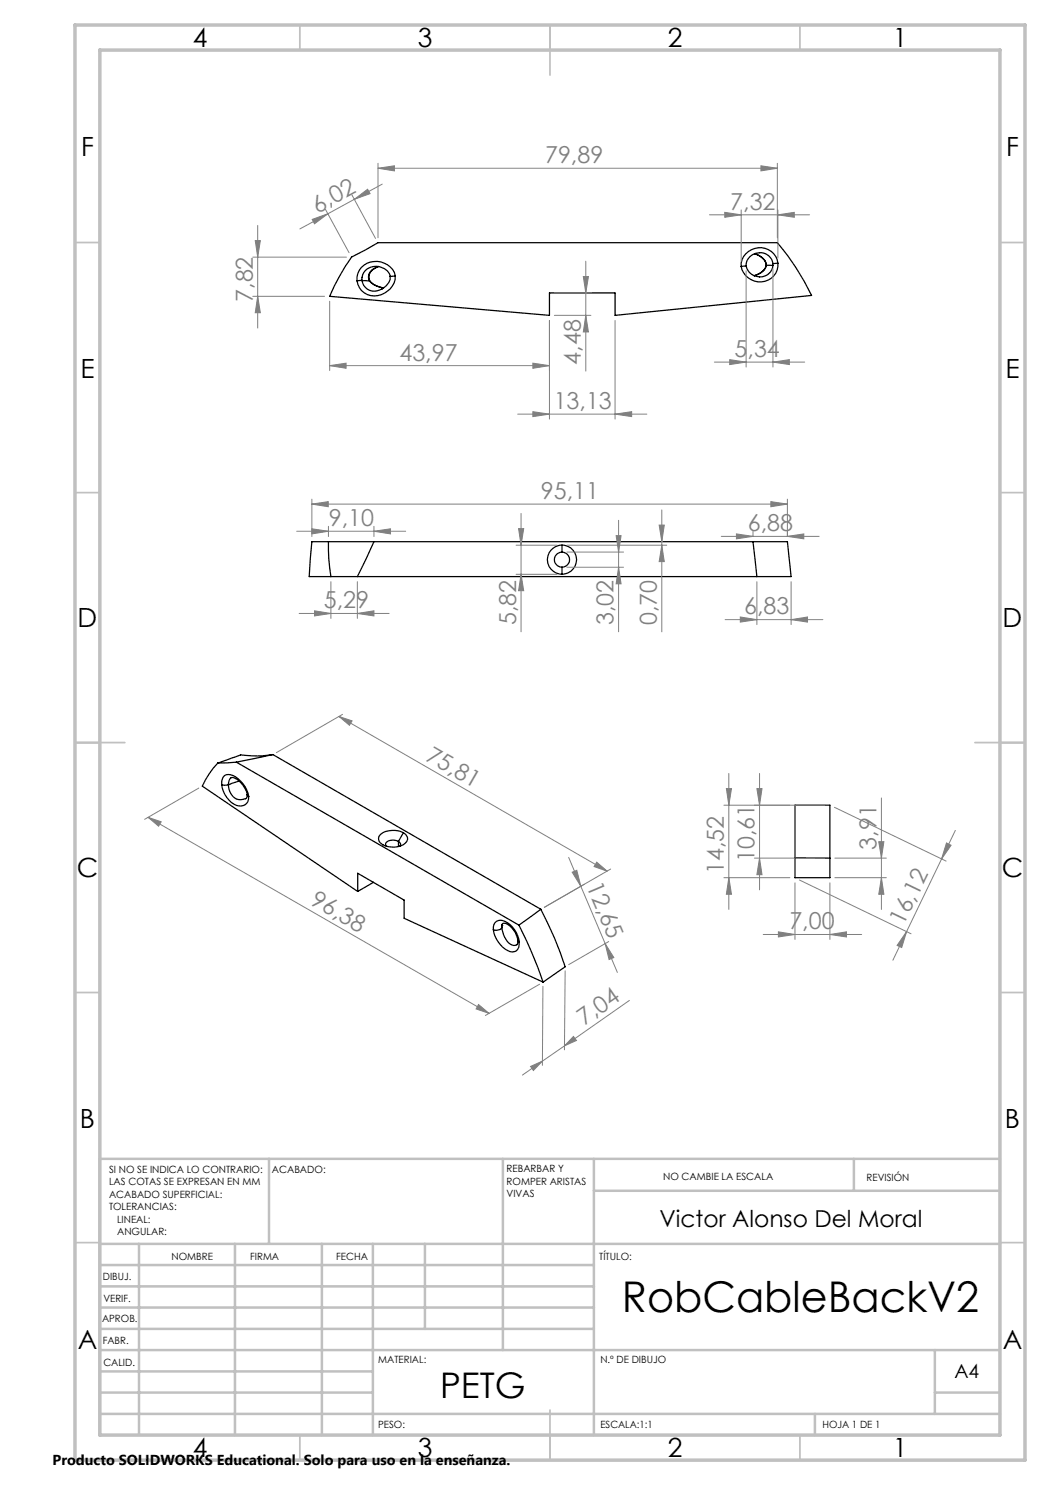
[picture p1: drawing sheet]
<svg xmlns="http://www.w3.org/2000/svg" width="210mm" height="297mm" viewBox="0 0 210 297" stroke-linecap="round" stroke-linejoin="round" font-family="sans-serif">
<g fill="none" stroke="#000" stroke-width=".25">
<path d="M70.3 51.4l5.3-2.9h79.9l2.1 2.6a51.7 51.7 0 0 1 4.7 8l-39.3 4v-4.5h-13.1v4.5l-44-3.8a42.7 42.7 0 0 1 4.4-7.9M72.4 56.1v.1M72.4 56.1l-1 .1M72.4 56.2a2.53 2.53 0 0 0 4.2 1.5l-.3 .1M72.4 56.2h1.5M73.7 55.8l.2 .4M73.8 55.7a2.32 2.32 0 0 1 1.9-2.4 2.25 2.25 0 0 0-2 2.5M73.8 55.7a3.3 3.3 0 0 0 2.9 1.9M73.8 55.7l-.1 .1M73.9 56.2a4.4 4.4 0 0 0 2.8 1.4M78 55.3a2.59 2.59 0 0 1-1.5 2.4M78 55.3a2.98 2.98 0 0 0-2.6-2 2.98 2.98 0 0 0-2.9 1.7l-.1 1.1"/>
<path d="M79.1 55.2a4 4 0 0 0-3.6-2.9 4 4 0 0 0-4 2.4l-.1 1.5M79.1 55.2a4.1 4.1 0 0 1-2.5 3.6 4.1 4.1 0 0 1-4.3-.7l-.4-.6-.5-1.3M79.1 55.2l-1.1 .1M149.2 53.2l-1 .1M150.9 50.8a2.85 2.85 0 0 1 2.4 2.3M151 50.8a2.63 2.63 0 0 1 2.2 2.4M153.2 53.2a3.3 3.3 0 0 1-2.4 1.9h.2a3.1 3.1 0 0 0 2.2-1.9M153.2 53.2h.1M153.3 53.1h1.3M153.3 53.1l-.1 .1M154.6 53.1a2.72 2.72 0 0 1-2.7 2.3 2.72 2.72 0 0 1-2.7-2.2M154.6 52.7a2.71 2.71 0 0 0-2.9-2.1 2.71 2.71 0 0 0-2.5 2.6"/>
<path d="M154.6 52.7v.4M155.6 52.6a3.7 3.7 0 0 0-4-3 3.7 3.7 0 0 0-3.4 3.7M155.6 52.6a3.7 3.7 0 0 1-3 3.8 3.7 3.7 0 0 1-4.2-2.4l-.2-.7M155.6 52.6l-1 .1M65.7 108.3l.1 3.4 .4 3.6M65.7 108.3h9.1M65.7 108.3h-3.3l-.6 7h4.4M66.2 115.3h5.3M71.5 115.3h79.9M74.8 108.3l-3.3 7M74.8 108.3h75.8M112.4 109a2.91 2.91 0 0 0-2.9 3 2.91 2.91 0 0 0 2.9 2.9"/>
<path d="M112.4 109a2.91 2.91 0 0 1 2.9 3 2.91 2.91 0 0 1-2.9 2.9M112.4 110.4a1.52 1.52 0 0 0-1.5 1.5 1.52 1.52 0 0 0 1.5 1.5M112.4 110.4a1.52 1.52 0 0 1 1.5 1.5 1.52 1.52 0 0 1-1.5 1.5M112.4 109v1.4M112.4 113.4v1.5M150.6 108.3l.8 7M150.6 108.3h6.9l.7 7h-6.8M44.3 156.9a1.52 1.52 0 0 1 .4-1.5 1.52 1.52 0 0 1 1.5-.4 5.7 5.7 0 0 1 3.5 4.3M44.3 156.9a5 5 0 0 0 3.5 4.3 1.64 1.64 0 0 0 1.9-1.9M45.7 156.9l.1-.8a.84 .84 0 0 1 .7-.6 .84 .84 0 0 1 .8 .3 4.1 4.1 0 0 1 2.1 3.7v.1a2.27 2.27 0 0 1-3.6-1.7l-.1-.9M45.7 156.9v.1M45.7 156.9l-.7 .2-.7-.2"/>
<path d="M47.3 152.4l-3.7 .2a16.6 16.6 0 0 0-3.1 4.6l31 21.1M47.3 152.4l56.5 32.6M47.8 156.2l-2.1 .8M49.5 158.9l.2 .4M54.6 150.9l-7.3 1.5M54.6 150.9l-3.2 .3-3.3-.2-4.6 1.6M54.6 150.9l53.6 31M71.5 178.3v-3.6l9.3 5.3v3.7l27.8 12.7M74.7 176.5l-3.2 1.8M76.1 166.9a3.9 3.9 0 0 1 5.3 .3 1.42 1.42 0 0 1-1.3 2 3.9 3.9 0 0 1-4.3-.9 1.13 1.13 0 0 1 .3-1.4zM79.7 168.3a.62 .62 0 0 1 .3 .9M79.7 168.3a2.14 2.14 0 0 0-2.5 .3v.6"/>
<path d="M79.7 168.3v1M80.7 166.5l-1 1.8M159 171.6v-10.6h7v10.6M159 171.6h7M159 171.6v3.9h7v-3.9M98.7 185.9a1.53 1.53 0 0 1 .6-1.6 1.53 1.53 0 0 1 1.7 0 5.4 5.4 0 0 1 2.9 4.1M98.7 185.9a5.3 5.3 0 0 0 3.8 4.5 1.55 1.55 0 0 0 1.4-2M100.4 185.1a.49 .49 0 0 1 .7-.4 4.4 4.4 0 0 1 2.4 3.4M100.4 185.1h.1M100.4 185.5a4.1 4.1 0 0 0 2.3 3.6l.8-.3v-.7M100.4 185.1v.4M100.4 185.5a1.47 1.47 0 0 1-1.7 .4"/>
<path d="M103.5 188.1l.4 .3M103.8 185l2.6 5.7 2.2 5.7M108.2 181.9l-4.4 3.1M108.2 181.9a71.4 71.4 0 0 1 4.8 11.5l-4.4 3"/>
</g>
<g fill="none" stroke="#808080" stroke-width=".2">
<path d="M70.4 39l4.7 8.7M70.9 39.9l2.6-2.1 .5 .9zM70.9 39.9l-5.3 2.9M75.6 33.7l3.3-.5v1zM75.6 32.7v14.9M75.6 33.7h79.9M76.4 36.8l-5.5 3.1M152.2 33.2l3.3 .5-3.3 .5zM155.5 32.7v14.9M50.6 51.4h18.7M50.6 59.3h14.3M51 48.1h1.1l-.6 3.3z"/>
<path d="M51.5 59.3l.6 3.2h-1.1zM51.5 45.1v20.5M62.4 43.9l3.2-1.1-2.7 2zM65.1 41.9l4.7 8.6M65.6 42.8l-5.6 3M110.9 58.6h7.3M116.7 55.3h1l-.5 3.3zM117.2 52.2v22M141.9 43h20M145 42.5l3.2 .5-3.2 .5zM148.2 42v10.3M149.2 54.1v19.3"/>
<path d="M154.6 53.7v19.7M155.6 43l3.3-.5v1zM155.6 42v9.6M65.9 73.1l3.3-.5v1.1zM65.9 60.3v13.8M65.9 73.1h44M106.6 72.6l3.3 .5-3.3 .6zM109.9 64.1v19.7M110.9 63.1h7.3M117.2 63.1l.5 3.3h-1zM123 64.1v19.7M142.9 72.4h18"/>
<path d="M145.9 71.9l3.3 .5-3.3 .5zM154.6 72.4l3.3-.5v1zM62.4 99.8v7.5M103.5 82.8h25.9M106.6 82.3l3.3 .5-3.3 .5zM123 82.8l3.3-.5v1zM157.5 99.8v7.5M59.3 106.3h21.8M62.4 100.8l3.3-.5v1zM62.4 105.8l3.3 .5-3.3 .5zM62.4 100.8h95.1M65.7 105.3v2"/>
<path d="M66.2 116.3v7.4M71.5 116.3v7.4M74.8 106.3l3.3-.5v1zM74.8 105.3v2M103.2 109h8.2M103.2 114.9h8.2M103.7 105.7h1l-.5 3.3zM104.2 114.9l.5 3.2h-1zM104.2 102.7v23.7M113.4 110.4h11.3M113.4 113.4h11.3M113.4 109h19.9"/>
<path d="M123.2 107.1h1l-.5 3.3zM123.7 113.4l.5 3.4h-1zM123.7 104.1v22.3M131.8 105h1.1l-.5 3.3zM132.4 109l.5 3.3h-1.1zM132.4 102v24.4M144.3 107.3h19.5M147.3 106.8l3.3 .5-3.3 .5zM150.6 106.3v1M151.4 116.3v8.6M154.2 100.3l3.3 .5-3.3 .5zM157.5 107.3l3.3-.5v1z"/>
<path d="M158.2 116.3v8.6M59.8 122.7h18M62.9 122.2l3.3 .5-3.3 .5zM71.5 122.7l3.3-.5v1zM145 123.9h19.6M148.1 123.4l3.3 .5-3.3 .5zM158.2 123.9l3.3-.5v1zM39.8 157.6l-10.9 6.3M67.8 143.3l2.6 .9-.5 .9zM67.8 143.3l53.6 30.9M68.5 142.9l-13.2 7.6M145.3 157.7h1l-.5 3.3z"/>
<path d="M145.8 154.7v27.2M151.4 157.7h1l-.5 3.3zM151.9 154.7v23.3M176.3 159.6v22.3M29.6 163.5l2.6 .9-.5 .8zM29.6 163.5l68.2 39.2M113.7 171.5l2.5 5.8M114.4 174.4l1-.3 .8 3.2zM116.2 177.3l4.8 11.4M119.3 172.4l2.1 1.8-2.6-.9zM122.1 173.8l-13.2 7.7M144.8 175.5h13.2"/>
<path d="M144.8 161h20.2M145.8 175.5l.5 3.4h-1zM150.9 171.6h14.1M151.9 171.6l.5 3.3h-1zM159 176.6v11.3M159.9 176l22.3 10.8M166 176.6v11.3M166.9 161.5l22.3 10.7M167 171.6h10.3M167 175.5h10.3M175.8 168.3h1l-.5 3.3zM176.3 175.5l.5 3.4h-1z"/>
<path d="M189.3 168.6l.9 .4-1.9 2.8zM191.1 166.1l-9.8 20.2M107.9 196.8l-10.8 6.3M108.6 197.3l-.1 15.8M113 194.2l-.1 15.8M121 188.7l1.8 2.8-1 .4zM121 188.7l2.5 5.8M121.7 188.3l-8 4.6M152.6 186.9h19.7M155.7 186.4l3.3 .5-3.3 .5zM166 186.9l3.3-.5v1zM181.3 186.3l-1 3.2-.9-.4z"/>
<path d="M181.3 186.3l-2.7 5.7M95.7 200.9l2.1 1.8-2.6-.9zM106.1 213.3l2.4-1.1-1.8 1.9zM108.5 212.2l-4 2.8M112.9 209.2l-4.4 3M114.7 207.3l.6 .8-2.4 1.1zM125.9 200.1l-13 9.1"/>
</g>
<g fill="none" stroke="#c0c0c0" stroke-width=".35">
<path d="M60 5v5M110 5v10M160 5v5M15 48.5h5M200 48.5h5M15 98.5h5M200 98.5h5M15 148.5h10M195 148.5h10M15 198.5h5M200 198.5h5M15 248.5h5"/>
<path d="M200 248.5h5M60 287v5M110 282v10M160 287v5"/>
</g>
<g fill="none" stroke="#c0c0c0" stroke-width=".5">
<path d="M53.8 231.8v17M100.6 231.8v38.2M118.8 231.8v55.2M118.8 238.2h81.2M170.8 231.8v6.4M200 231.8h-180v55.2M20 248.8h180M20 257.3h98.8M20 253h98.8M27.8 248.8v38.2M47 248.8v38.2M64.4 248.8v38.2"/>
<path d="M74.6 248.8v38.2M85 248.8v17M20 265.8h98.8M20 261.5h98.8M20 278.5h54.6M20 274.3h54.6M20 270h180M187 278.5h13M187 270v12.8M20 282.8h180M163 282.8v4.2"/>
</g>
<path d="M15 5h190v287h-190zM20 10h180v277h-180z" fill="none" stroke="#c0c0c0" stroke-width=".7"/>
<g fill="#808080">
<path d="M106.6 82.3l3.3 .5-3.3 .5zM123 82.8l3.3-.5v1zM145.9 71.9l3.3 .5-3.3 .5zM154.6 72.4l3.3-.5v1zM145 42.5l3.2 .5-3.2 .5zM155.6 43l3.3-.5v1zM65.9 73.1l3.3-.5v1.1zM106.6 72.6l3.3 .5-3.3 .6zM155.7 186.4l3.3 .5-3.3 .5zM166 186.9l3.3-.5v1z"/>
<path d="M62.4 100.8l3.3-.5v1zM154.2 100.3l3.3 .5-3.3 .5z"/>
<path d="M147.3 106.8l3.3 .5-3.3 .5zM157.5 107.3l3.3-.5v1z"/>
<path d="M148.1 123.4l3.3 .5-3.3 .5zM158.2 123.9l3.3-.5v1z"/>
<path d="M62.9 122.2l3.3 .5-3.3 .5zM71.5 122.7l3.3-.5v1z"/>
<path d="M70.9 39.9l2.6-2.1 .5 .9zM62.4 43.9l3.2-1.1-2.7 2z"/>
<path d="M106.1 213.3l2.4-1.1-1.8 1.9zM114.7 207.3l.6 .8-2.4 1.1z"/>
<path d="M181.3 186.3l-1 3.2-.9-.4zM189.3 168.6l.9 .4-1.9 2.8z"/>
<path d="M51 48.1h1.1l-.6 3.3zM51.5 59.3l.6 3.2h-1.1zM116.7 55.3h1l-.5 3.3zM117.2 63.1l.5 3.3h-1zM123.2 107.1h1l-.5 3.3zM123.7 113.4l.5 3.4h-1zM103.7 105.7h1l-.5 3.3zM104.2 114.9l.5 3.2h-1z"/>
<path d="M131.8 105h1.1l-.5 3.3zM132.4 109l.5 3.3h-1.1z"/>
<path d="M175.8 168.3h1l-.5 3.3zM176.3 175.5l.5 3.4h-1z"/>
<path d="M151.4 157.7h1l-.5 3.3zM151.9 171.6l.5 3.3h-1z"/>
<path d="M145.3 157.7h1l-.5 3.3zM145.8 175.5l.5 3.4h-1z"/>
<path d="M114.4 174.4l1-.3 .8 3.2zM121 188.7l1.8 2.8-1 .4z"/>
<path d="M67.8 143.3l2.6 .9-.5 .9zM119.3 172.4l2.1 1.8-2.6-.9z"/>
<path d="M29.6 163.5l2.6 .9-.5 .8zM95.7 200.9l2.1 1.8-2.6-.9z"/>
<path d="M62.4 105.8l3.3 .5-3.3 .5zM74.8 106.3l3.3-.5v1z"/>
<path d="M75.6 33.7l3.3-.5v1zM152.2 33.2l3.3 .5-3.3 .5z"/>
</g>
<text font-size="8.5" x="124.4" y="262.4">RobCableBackV2</text>
<text font-size="7.1" x="88" y="279.7">PETG</text>
<g font-size="5.3">
<text x="38.5" y="9.5">4</text>
<text x="83.5" y="9.5">3</text>
<text x="133.5" y="9.5">2</text>
<text x="178.5" y="9.5">1</text>
<text x="16.2" y="31.2">F</text>
<text x="201.2" y="31.2">F</text>
<text x="16.1" y="75.5">E</text>
<text x="201.1" y="75.5">E</text>
<text x="15.5" y="125.5">D</text>
<text x="200.5" y="125.5">D</text>
<text x="15.4" y="175.5">C</text>
<text x="200.4" y="175.5">C</text>
<text x="16" y="225.5">B</text>
<text x="201" y="225.5">B</text>
<text x="15.5" y="269.7">A</text>
<text x="200.5" y="269.7">A</text>
<text x="38.5" y="291.5">4</text>
<text x="83.5" y="291.5">3</text>
<text x="133.5" y="291.5">2</text>
<text x="178.5" y="291.5">1</text>
</g>
<g font-size="4.7" fill="#808080">
<text x="109" y="32.6">79,89</text>
<text x="146.1" y="41.9">7,32</text>
<text x="63.5" y="42.7" transform="rotate(-29 63.5 42.7)">6,02</text>
<text x="50.6" y="60.4" transform="rotate(-90 50.6 60.4)">7,82</text>
<text x="146.9" y="71.4">5,34</text>
<text x="79.9" y="72.1">43,97</text>
<text x="116.2" y="72.9" transform="rotate(-90 116.2 72.9)">4,48</text>
<text x="110.7" y="81.8">13,13</text>
<text x="108.2" y="99.8">95,11</text>
<text x="65.8" y="105.2">9,10</text>
<text x="149.6" y="106.2">6,88</text>
<text x="64.8" y="121.7">5,29</text>
<text x="103.2" y="125" transform="rotate(-90 103.2 125)">5,82</text>
<text x="122.7" y="125" transform="rotate(-90 122.7 125)">3,02</text>
<text x="131.4" y="125" transform="rotate(-90 131.4 125)">0,70</text>
<text x="148.8" y="122.9">6,83</text>
<text x="84.9" y="151.9" transform="rotate(30 84.9 151.9)">75,81</text>
<text x="150.9" y="172.4" transform="rotate(-90 150.9 172.4)">10,61</text>
<text x="175.3" y="169.9" transform="rotate(-90 175.3 169.9)">3,91</text>
<text x="117.3" y="177.2" transform="rotate(67 117.3 177.2)">12,65</text>
<text x="144.8" y="174.8" transform="rotate(-90 144.8 174.8)">14,52</text>
<text x="61.9" y="180.8" transform="rotate(30 61.9 180.8)">96,38</text>
<text x="157.9" y="185.9">7,00</text>
<text x="180.7" y="185.2" transform="rotate(-64 180.7 185.2)">16,12</text>
<text x="116.8" y="205.2" transform="rotate(-35 116.8 205.2)">7,04</text>
</g>
<text font-size="4.7" x="131.9" y="245.3">Victor Alonso Del Moral</text>
<text font-size="3.9" x="190.9" y="275.5">A4</text>
<text font-size="2.9" x="10.5" y="292.9">Producto SOLIDWORKS Educational. Solo para uso en la enseñanza.</text>
<g font-size="2">
<text x="21.8" y="234.6">SI NO SE INDICA LO CONTRARIO:</text>
<text x="21.8" y="237.1">LAS COTAS SE EXPRESAN EN MM</text>
<text x="21.8" y="239.6">ACABADO SUPERFICIAL:</text>
<text x="54.4" y="234.6">ACABADO:</text>
<text x="101.3" y="234.5">REBARBAR Y</text>
<text x="101.3" y="237">ROMPER ARISTAS</text>
<text x="101.3" y="239.5">VIVAS</text>
<text x="132.6" y="236">NO CAMBIE LA ESCALA</text>
<text x="173.3" y="236.2">REVISIÓN</text>
<text x="21.8" y="242.1">TOLERANCIAS:</text>
<text x="23.4" y="244.6">LINEAL:</text>
<text x="23.4" y="247.1">ANGULAR:</text>
<text x="34.3" y="252">NOMBRE</text>
<text x="50" y="251.9">FIRMA</text>
<text x="67.2" y="251.9">FECHA</text>
<text x="119.9" y="251.9">TÍTULO:</text>
<text x="20.6" y="256.1">DIBUJ.</text>
<text x="20.7" y="260.3">VERIF.</text>
<text x="20.4" y="264.4">APROB.</text>
<text x="20.5" y="268.8">FABR.</text>
<text x="20.7" y="273.1">CALID.</text>
<text x="75.6" y="272.5">MATERIAL:</text>
<text x="120.1" y="272.5">N.º DE DIBUJO</text>
<text x="75.6" y="285.5">PESO:</text>
<text x="120.1" y="285.6">ESCALA:1:1</text>
<text x="164.5" y="285.6">HOJA 1 DE 1</text>
</g>
</svg>
